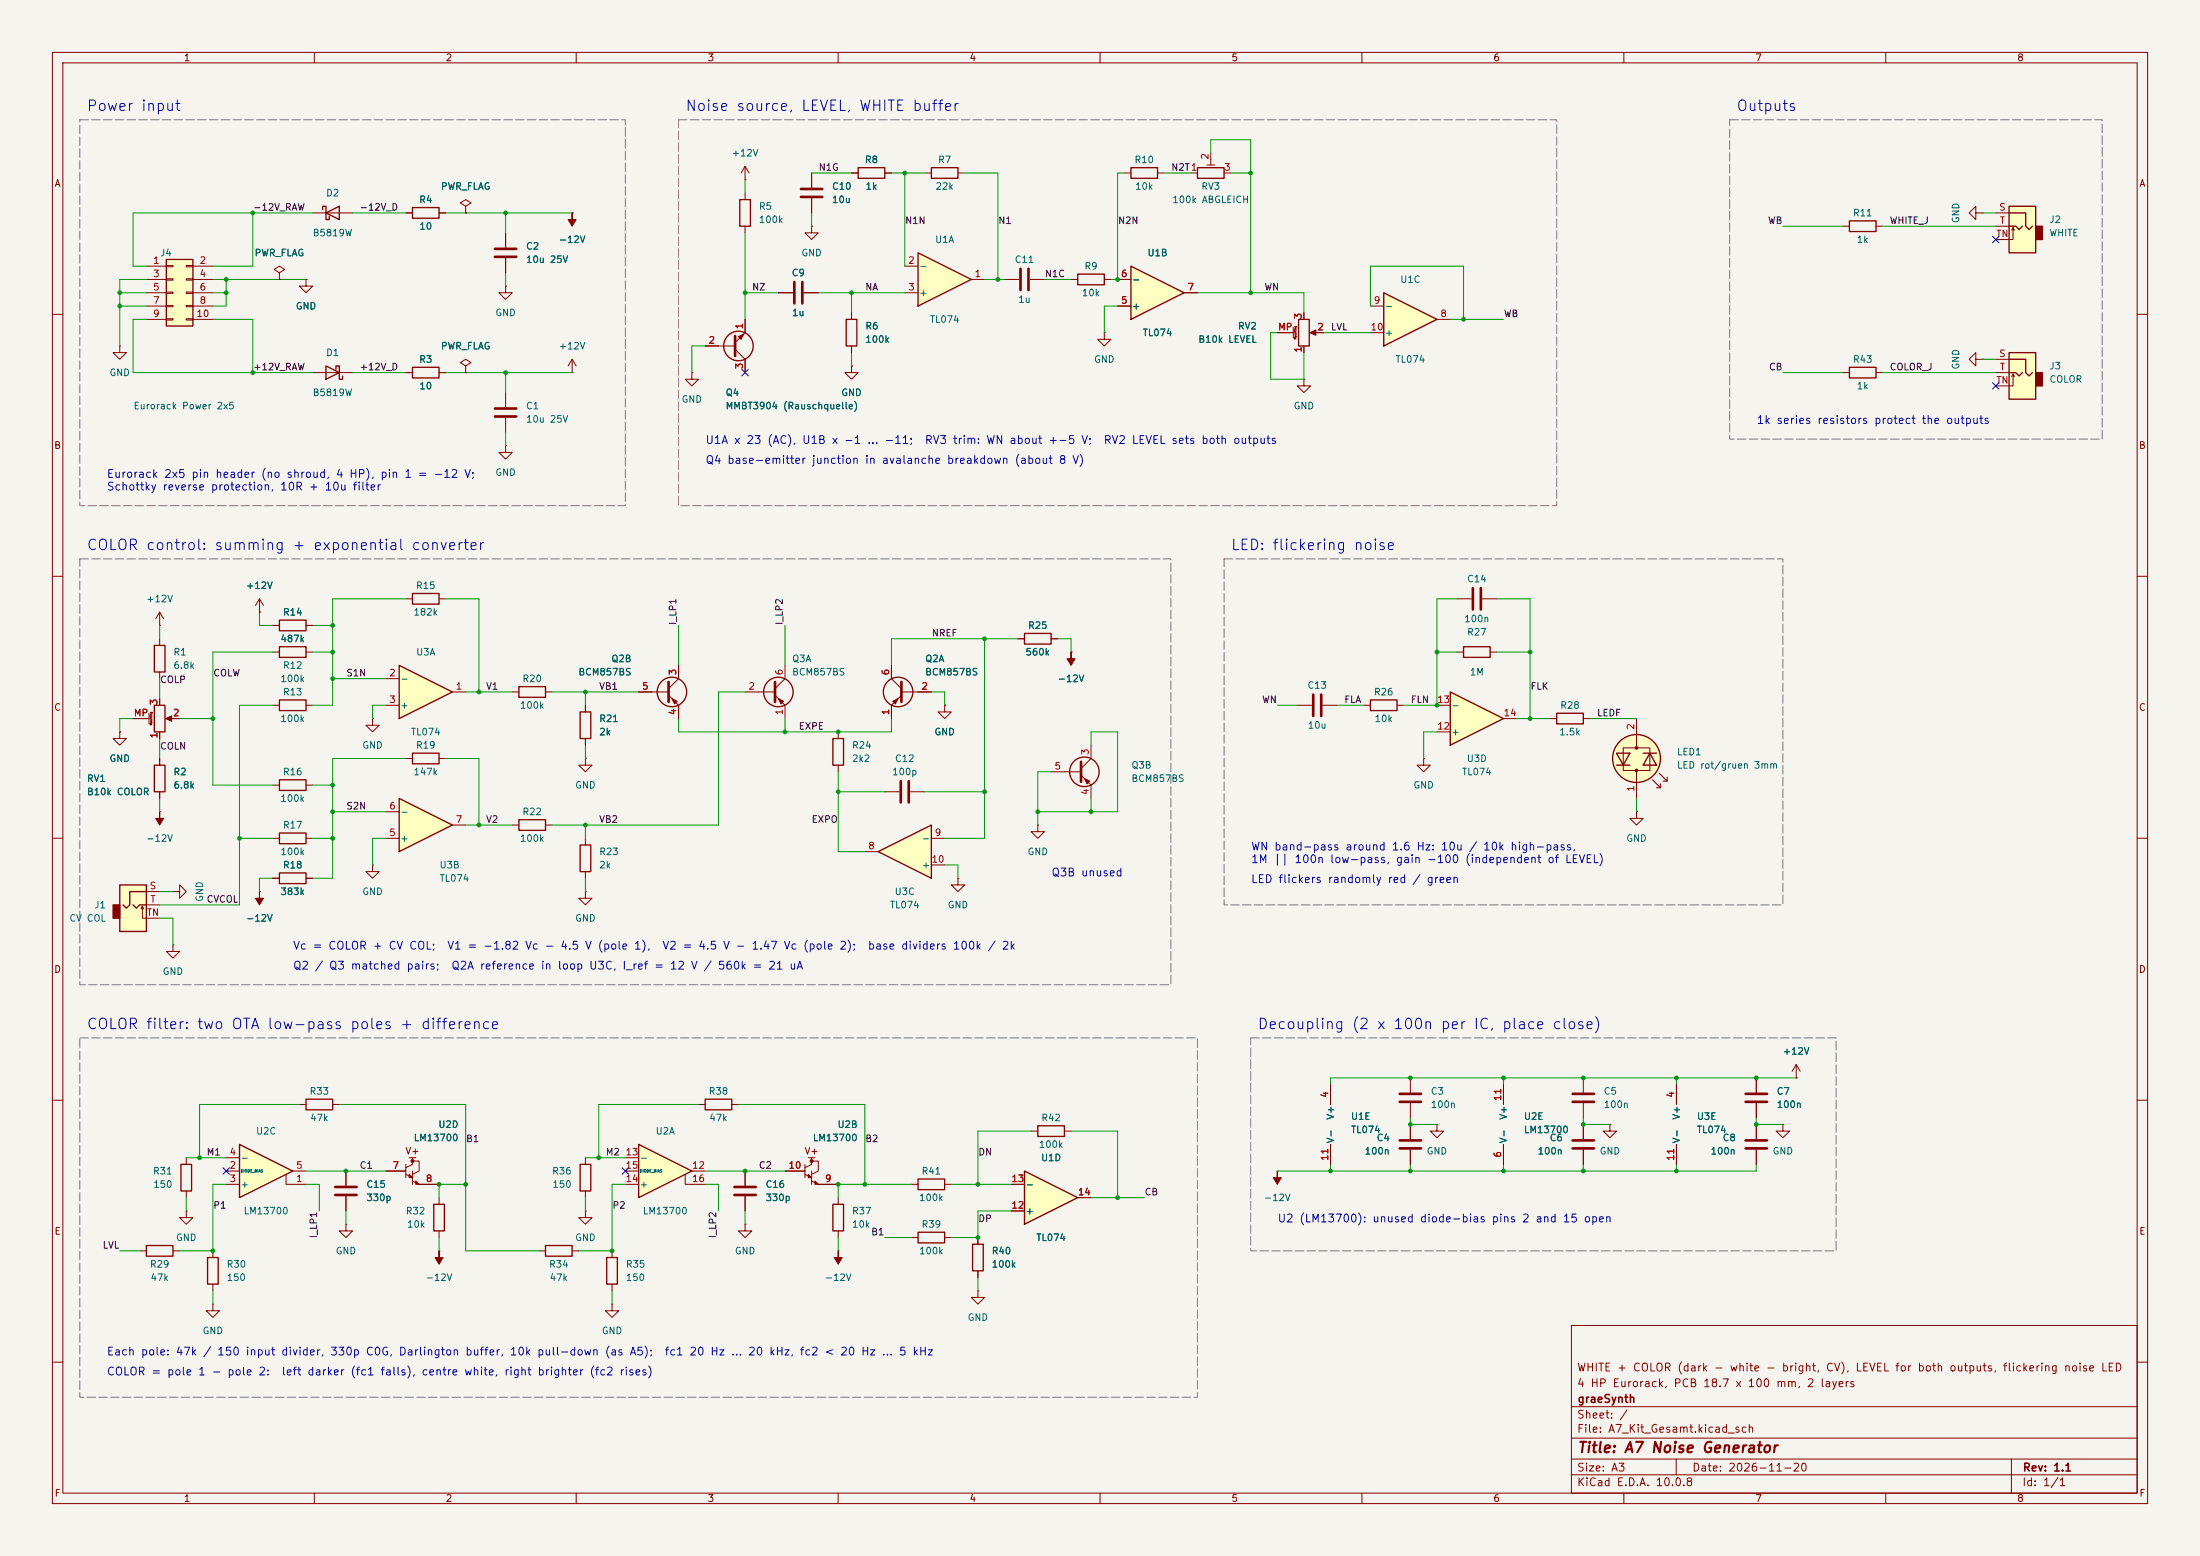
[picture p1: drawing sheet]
<svg xmlns="http://www.w3.org/2000/svg" width="420mm" height="297mm" viewBox="0 0 420 297" stroke-linecap="round" stroke-linejoin="round" font-family="sans-serif">
<path d="M0 0h420v297h-420z" fill="#f5f4ef" stroke="#f5f4ef" stroke-width=".19"/>
<g fill="none" stroke="#840000" stroke-width=".19">
<path d="M10 10h400v277h-400zM12 12h396v273h-396zM60 10v2M110 10v2M160 10v2M210 10v2M260 10v2M310 10v2M360 10v2M191.8 53.3h2.8M196.6 53.3h2.8M204.5 53.3h1.2"/>
<path d="M210.8 53.3h1.3M248.9 59.7v1.3M10 60h2M59.7 71.1h7.6M77.5 71.1h1.2M83.8 71.1h1.3M96.5 74.9v2.8M96.5 79.8v2.8M210.8 63.5v1.3h1.3l-1.3 1.2-1.3-1.2h1.3M210.8 63.5h.1M243.8 63.5h3.1M246.9 62.5v2"/>
<path d="M248.9 66v1.3M250.4 63.5h2.3M377.2 68.6v-1.3l-1.3 1.3 1.3 1.3v-1.3h1.3M378.5 68.6h.1M408 60h2M96.5 85.1v1.3h1.3l-1.3 1.2-1.3-1.2h1.3M96.5 85.1h.1M10 110h2M52.1 119.4h1.2M58.4 119.4h1.3M278.1 114.3h2.8M283 114.3h2.7"/>
<path d="M408 110h2M30.5 121.9v1.3M30.5 128.3v1.2M52.1 134.6h1.2M52.1 124.5h1.2M58.4 134.6h1.3M58.4 124.5h1.3M247.6 134.6h2.8M252.5 134.6h2.8M260.3 134.6h1.3M266.7 134.6h1.3M278.1 124.5h1.3"/>
<path d="M284.5 124.5h1.2M10 160h2M52.1 149.9h1.2M58.4 149.9h1.3M271.8 144.8v1.3h1.2l-1.2 1.2-1.3-1.2h1.3M271.8 144.8h.1M408 160h2M10 210h2M254 207v3.8M254 218.4v3.8M269.2 205.7v2.8M269.2 210.6v2.8"/>
<path d="M269.2 214.6v2.8M269.2 219.5v2.7M274.3 214.6v1.3h1.3l-1.3 1.3-1.3-1.3h1.3M274.3 214.6h.1M287 207v3.8M287 218.4v3.8M302.3 214.6v2.8M302.3 219.5v2.7M408 210h2M83.8 238.8h.1M83.8 228.6v1.3M83.8 234.9v1.3"/>
<path d="M102.9 238.8h1.2M109.2 238.8h1.3M111.8 221v1.2M111.8 227.3v1.3M116.8 238.8v1.2M142.2 233.7v1.2h1.3l-1.3 1.3-1.2-1.3h1.2M142.2 233.7h.1M149.9 223.5h3.8M153.7 222.2v2.6M153.7 224.2l1.2 .6M154.3 221h1.3M154.9 221v1.2l-1.2 .7"/>
<path d="M154.9 221.6h1.3v1.9l-1.3 .7M154.9 223.5v2.6M154.9 225.4l1.3 .7h3.8M160 238.8h.1M116.8 245.1v1.3M300 253h108v32h-108zM10 260h2M300 278.5h108M300 274.5h108M300 268.5h108M320 278.5v3M384 278.5v6.5"/>
<path d="M408 260h2M60 285v2M110 285v2M160 285v2M210 285v2M260 285v2M300 281.5h108M310 285v2M360 285v2"/>
</g>
<g fill="none" stroke="#840000" stroke-width=".25">
<path d="M205.7 52.3h5.1v2.1h-5.1zM62.2 69.9l2.6 1.2-2.6 1.3zM64.1 70.5v-.6h.7v2.5h.6v-.6M78.7 70.1h5.1v2h-5.1zM247.9 61h2v5h-2zM53.3 118.4h5.1v2h-5.1zM29.5 123.2h2v5.1h-2zM53.3 133.6h5.1v2h-5.1zM53.3 123.4h5.1v2.1h-5.1zM261.6 133.6h5.1v2h-5.1zM279.4 123.4h5.1v2.1h-5.1zM53.3 148.8h5.1v2.1h-5.1z"/>
<path d="M82.8 229.9h2v5h-2zM104.1 237.7h5.1v2.1h-5.1zM110.7 222.2h2.1v5.1h-2.1zM115.8 240h2.1v5.1h-2.1z"/>
</g>
<g fill="#840000" stroke="#840000" stroke-width=".19">
<path d="M83.8 238.8v1.2h.8l-.8 1.3-.7-1.3h.7z"/>
<path d="M154.3 224.2l.6 .6h-.6z"/>
<path d="M155.6 225.4l.6 .7h-.6z"/>
<path d="M160 238.8v1.2h.8l-.8 1.3-.7-1.3h.7z"/>
<path d="M250.1 63.5l1.1-.5v1z"/>
</g>
<circle cx="154.9" cy="221.6" r=".25" fill="#840000" stroke="#840000" stroke-width=".25"/>
<g fill="none" stroke="#840000" stroke-width=".51">
<path d="M194.8 51.3v4.1M196.3 51.3v4.1M94.5 78h4.1M94.5 79.5h4.1M281.2 112.3v4M282.7 112.3v4M250.7 132.6v4.1M252.2 132.6v4.1M267.2 217.7h4.1M267.2 219.2h4.1M267.2 208.8h4.1M267.2 210.3h4.1"/>
<path d="M300.2 217.7h4.1M300.2 219.2h4.1"/>
</g>
<path d="M76.2 152.4l10.2 5.1-10.2 5.1z" fill="#ffffc2"/>
<path d="M76.2 152.4l10.2 5.1-10.2 5.1z" fill="none" stroke="#840000" stroke-width=".25"/>
<path d="M73.7 154.9h2.5M86.4 157.5h2.5M312.4 154.9v1.3h1.3l-1.3 1.3-1.3-1.3h1.3M312.4 154.9h.1M73.7 160h2.5" fill="none" stroke="#840000" stroke-width=".19"/>
<path d="M215.9 50.8l10.2 5.1-10.2 5.1z" fill="#ffffc2"/>
<path d="M215.9 50.8l10.2 5.1-10.2 5.1zM159 229.9h2v5h-2z" fill="none" stroke="#840000" stroke-width=".25"/>
<path d="M213.4 58.4h2.5M213.4 53.3h2.5M226.1 55.9h2.5M111.8 231.1v1.3h1.2l-1.2 1.3-1.3-1.3h1.3M111.8 231.1h.1M160 228.6v1.3M160 234.9v1.3" fill="none" stroke="#840000" stroke-width=".19"/>
<circle cx="312.4" cy="144.8" r="4.6" fill="#ffffc2"/>
<path d="M312.4 137.2v5.5M309.9 142.7h5.1v4.4h-5.1zM312.4 148.6v3.8" fill="none" stroke="#840000" stroke-width=".19"/>
<g fill="#840000" stroke="#840000" stroke-width=".19">
<path d="M312.4 147.1v1.7z"/>
<circle cx="312.4" cy="142.7" r=".25"/>
<circle cx="312.4" cy="147.1" r=".25"/>
</g>
<g fill="none" stroke="#840000" stroke-width=".25">
<path d="M308.6 143.8h2.5l-1.2 2.3zM308.6 146.1h2.5M313.7 143.8h2.5M315 143.8l1.2 2.3h-2.5z"/>
<circle cx="312.4" cy="144.8" r="4.6"/>
</g>
<path d="M315.5 148.8l1.5 1.6v-.8M316.2 150.4h.8M316.7 147.6l1.6 1.5v-.8M317.5 149.1h.8" fill="none" stroke="#840000" stroke-width=".2"/>
<path d="M276.9 132.1l10.1 5.1-10.1 5z" fill="#ffffc2"/>
<g fill="none" stroke="#840000" stroke-width=".25">
<path d="M215.9 32h5.1v2h-5.1zM228.6 32h5.1v2h-5.1zM276.9 132.1l10.1 5.1-10.1 5zM297.2 136.1h5.1v2.1h-5.1zM53.3 159h5.1v2h-5.1zM99.1 156.5h5v2h-5zM110.7 161.3h2.1v5.1h-2.1zM134.6 209.8h5.1v2h-5.1zM175.3 225h5v2.1h-5zM175.3 235.2h5v2h-5z"/>
<circle cx="141" cy="66" r="2.82"/>
<circle cx="128.3" cy="132.1" r="2.82"/>
<circle cx="207" cy="147.3" r="2.82"/>
</g>
<g fill="none" stroke="#840000" stroke-width=".19">
<path d="M214.6 33h1.3M221 33h1.2M227.3 33h1.3M230.4 31.5h1.5M231.1 29.2v2.3M233.7 33h1.2M53.3 52.1l1.1-.7-1.1-.6-1 .6 1 .7v1.2M53.3 53.3h.1M58.4 53.3v1.3h1.3l-1.3 1.3-1.3-1.3h1.3M58.4 53.3h.1M132.1 71.1v1.3h1.2l-1.2 1.3-1.3-1.3h1.3M132.1 71.1h.1"/>
<path d="M134.6 66h5.7M140.3 66.7l1.9 1.9v2.5M142.2 61v2.5l-1.9 1.9M248.9 72.4v1.3h1.3l-1.3 1.2-1.3-1.2h1.3M248.9 72.4h.1M121.9 132.1h5.7M127.6 132.7l1.9 1.9v2.6M129.5 127v2.5l-1.9 1.9M274.3 139.7h2.6M274.3 134.6h2.6M287 137.2h2.6M295.9 137.2h1.3"/>
<path d="M302.3 137.2h1.2M97.8 157.5h1.3M104.1 157.5h1.3M200.7 147.3h5.7M206.4 148l1.9 1.9v2.5M208.3 142.2v2.6l-1.9 1.9M52.1 160h1.2M58.4 160h1.3M111.8 160v1.3M111.8 166.4v1.2M133.3 210.8h1.3M139.7 210.8h1.3"/>
<path d="M142.2 223.5v2.8M142.2 228.3v2.8M174 226.1h1.3M174 236.2h1.3M180.3 226.1h1.3M180.3 236.2h1.3"/>
</g>
<path d="M140.3 64.1v3.8M127.6 130.2v3.8M206.4 145.4v3.8M140.2 226.6h4.1M140.2 228.1h4.1" fill="none" stroke="#840000" stroke-width=".51"/>
<g fill="#840000" stroke="#840000" stroke-width=".19">
<path d="M128.3 133.4l1 .5-.5 .5z"/>
<path d="M207 148.6l1 .5-.5 .5z"/>
<path d="M141 64.3l1-.5-.5 1z"/>
</g>
<path d="M175.3 48.3l10.1 5-10.1 5.1z" fill="#ffffc2"/>
<path d="M175.3 48.3l10.1 5-10.1 5.1zM161.5 61h2.1v5h-2.1z" fill="none" stroke="#840000" stroke-width=".25"/>
<path d="M148.6 55.9h2.8M153.4 55.9h2.8M162.6 59.7v1.3M172.7 50.8h2.6M172.7 55.9h2.6M185.4 53.3h2.6M162.6 69.9v1.2h1.2l-1.2 1.3-1.3-1.3h1.3M162.6 69.9h.1M162.6 66v1.3M186.7 246.4v1.2h1.3l-1.3 1.3-1.3-1.3h1.3M186.7 246.4h.1" fill="none" stroke="#840000" stroke-width=".19"/>
<path d="M151.6 53.8v4.1M153.2 53.8v4.1" fill="none" stroke="#840000" stroke-width=".51"/>
<path d="M167.6 162.6l10.2-5.1v10.1z" fill="#ffffc2"/>
<path d="M167.6 162.6l10.2-5.1v10.1zM198.1 214.9h5.1v2h-5.1z" fill="none" stroke="#840000" stroke-width=".25"/>
<path d="M165.1 162.6h2.5M177.8 160h2.5M177.8 165.1h2.5M196.8 215.9h1.3M203.2 215.9h1.3" fill="none" stroke="#840000" stroke-width=".19"/>
<path d="M195.6 223.5l10.1 5.1-10.1 5.1z" fill="#ffffc2"/>
<path d="M195.6 223.5l10.1 5.1-10.1 5.1z" fill="none" stroke="#840000" stroke-width=".25"/>
<path d="M193 231.1h2.6M193 226.1h2.6M205.7 228.6h2.6" fill="none" stroke="#840000" stroke-width=".19"/>
<path d="M264.2 55.9l10.1 5.1-10.1 5z" fill="#ffffc2"/>
<path d="M264.2 55.9l10.1 5.1-10.1 5zM78.7 113.3h5.1v2h-5.1z" fill="none" stroke="#840000" stroke-width=".25"/>
<path d="M261.6 58.4h2.6M88.9 69.9l1-.7-1-.6-1 .6 1 .7v1.2M88.9 71.1h.1M261.6 63.5h2.6M274.3 61h2.6M30.5 119.4h.1M30.5 116.8l-.8 1.3M30.5 116.8l.7 1.3M30.5 116.8v2.6M77.5 114.3h1.2M83.8 114.3h1.3" fill="none" stroke="#840000" stroke-width=".19"/>
<path d="M76.2 127l10.2 5.1-10.2 5.1z" fill="#ffffc2"/>
<g fill="none" stroke="#840000" stroke-width=".25">
<path d="M163.8 32h5.1v2h-5.1zM76.2 127l10.2 5.1-10.2 5.1zM159 141h2v5.1h-2zM185.7 237.5h2v5.1h-2z"/>
<circle cx="148.6" cy="132.1" r="2.82"/>
</g>
<g fill="none" stroke="#840000" stroke-width=".19">
<path d="M142.2 34.3h.1M142.2 31.8l-.7 1.2M142.2 31.8l.8 1.2M142.2 31.8v2.5M162.6 33h1.2M168.9 33h1.3M73.7 129.5h2.5M73.7 134.6h2.5M86.4 132.1h2.5M142.2 132.1h5.8M148 132.7l1.9 1.9v2.6M149.9 127v2.5l-1.9 1.9"/>
<path d="M160 139.7v1.3M160 146.1v1.2M340.4 214.6v1.3h1.2l-1.2 1.3-1.3-1.3h1.3M340.4 214.6h.1M186.7 236.2v1.3M186.7 242.6v1.2"/>
</g>
<path d="M148 130.2v3.8" fill="none" stroke="#840000" stroke-width=".51"/>
<path d="M148.6 133.4l1 .5-.5 .5z" fill="#840000" stroke="#840000" stroke-width=".19"/>
<path d="M31.7 49.5h5.1v12.7h-5.1z" fill="#ffffc2"/>
<path d="M78.7 39.6h5.1v2.1h-5.1zM177.8 32h5.1v2h-5.1zM31.7 49.5h5.1v12.7h-5.1zM61.6 40v-.6h.6v2.5h.7v-.6M62.2 40.6l2.6-1.2v2.5zM353.1 42.2h5v2h-5zM353.1 70.1h5v2h-5zM29.5 134.6h2v5.1h-2zM99.1 131.1h5v2h-5zM110.7 135.9h2.1v5.1h-2.1zM195.6 120.9h5.1v2h-5.1zM78.7 143.8h5.1v2h-5.1z" fill="none" stroke="#840000" stroke-width=".25"/>
<g fill="none" stroke="#840000" stroke-width=".19">
<path d="M88.9 39.4l1-.7-1-.6-1 .6 1 .7v1.2M154.9 33v2.8M154.9 37.8v2.8M176.5 33h1.3M182.9 33h1.2M27.9 50.8h3.8M27.9 53.3h3.8M27.9 55.9h3.8M27.9 58.4h3.8M31.7 50.7h1.3v.2h-1.3zM31.7 53.2h1.3v.3h-1.3zM31.7 55.8h1.3v.2h-1.3z"/>
<path d="M31.7 58.3h1.3v.2h-1.3zM35.6 50.7h1.2v.2h-1.2zM35.6 53.2h1.2v.3h-1.2zM35.6 55.8h1.2v.2h-1.2zM35.6 58.3h1.2v.2h-1.2zM36.8 50.8h3.8M36.8 53.3h3.8M36.8 55.9h3.8M36.8 58.4h3.8M59.7 40.6h7.6M77.5 40.6h1.2M83.8 40.6h1.3"/>
<path d="M88.9 40.6h.1M96.5 54.6v1.3h1.3l-1.3 1.3-1.3-1.3h1.3M96.5 54.6h.1M96.5 44.5v2.7M96.5 49.3v2.8M109.2 40.6h.1M154.9 43.2v1.3h1.3l-1.3 1.2-1.2-1.2h1.2M154.9 43.2h.1M351.8 43.2h1.3M358.1 43.2h1.3M377.2 40.6v-1.2l-1.3 1.2 1.3 1.3v-1.3h1.3M378.5 40.6h.1"/>
<path d="M22.9 66v1.3h1.2l-1.2 1.3-1.3-1.3h1.3M22.9 66h.1M27.9 61h3.8M31.7 60.8h1.3v.3h-1.3zM35.6 60.8h1.2v.3h-1.2zM36.8 61h3.8M351.8 71.1h1.3M358.1 71.1h1.3M25.4 137.2h3M28.4 136.1v2.1M30.5 133.4v1.2M30.5 139.7v1.3"/>
<path d="M32 137.2h2.3M71.1 137.2v1.2h1.3l-1.3 1.3-1.3-1.3h1.3M71.1 137.2h.1M97.8 132.1h1.3M104.1 132.1h1.3M111.8 134.6v1.3M194.3 121.9h1.3M200.7 121.9h1.2M77.5 144.8h1.2M83.8 144.8h1.3M111.8 141v1.2M182.9 167.6v1.3h1.2l-1.2 1.3-1.3-1.3h1.3"/>
<path d="M182.9 167.6h.1M302.3 205.7v2.8M302.3 210.6v2.8M307.3 214.6v1.3h1.3l-1.3 1.3-1.2-1.3h1.2M307.3 214.6h.1M320 207v3.8M320 218.4v3.8M335.3 205.7v2.8M335.3 210.6v2.8M335.3 214.6v2.8M335.3 219.5v2.7M342.9 205.7h.1"/>
<path d="M342.9 203.2l-.8 1.3M342.9 203.2l.8 1.3M342.9 203.2v2.5M243.8 223.5h.1"/>
</g>
<path d="M152.9 36.1h4.1M152.9 37.6h4.1M94.5 49h4.1M94.5 47.5h4.1M300.2 208.8h4.1M300.2 210.3h4.1M333.2 217.7h4.1M333.2 219.2h4.1M333.2 208.8h4.1M333.2 210.3h4.1" fill="none" stroke="#840000" stroke-width=".51"/>
<g fill="#840000" stroke="#840000" stroke-width=".19">
<path d="M109.2 40.6v1.3h.8l-.8 1.3-.7-1.3h.7z"/>
<path d="M243.8 223.5v1.3h.8l-.8 1.3-.7-1.3h.7z"/>
<path d="M31.6 137.2l1.2-.5v1z"/>
</g>
<path d="M383.5 39.4h5.1v8.9h-5.1z" fill="#ffffc2"/>
<path d="M388.6 43.2h1.3v2.5h-1.3z" fill="#840000" stroke="#840000" stroke-width=".25"/>
<path d="M141.2 38.1h2.1v5.1h-2.1zM383.5 39.4h5.1v8.9h-5.1zM383.5 43.2h1.3l.6 .6 .7-.6M383.5 40.6h3.2v2.6l.6 .6 .7-.6" fill="none" stroke="#840000" stroke-width=".25"/>
<path d="M142.2 36.8v1.3M142.2 43.2v1.3M381 40.6h2.5M381 43.2h2.5M384.3 43.4l-.3 .5M384.6 43.9l-.3-.5v2.3h-3.3M49.5 116.8h.1M49.5 114.3l-.7 1.3M49.5 114.3l.8 1.3M49.5 114.3v2.5" fill="none" stroke="#840000" stroke-width=".19"/>
<path d="M383.5 67.3h5.1v8.9h-5.1z" fill="#ffffc2"/>
<path d="M388.6 71.1h1.3v2.6h-1.3z" fill="#840000" stroke="#840000" stroke-width=".25"/>
<g fill="none" stroke="#840000" stroke-width=".25">
<path d="M383.5 67.3h5.1v8.9h-5.1zM383.5 71.1h1.3l.6 .7 .7-.7M383.5 68.6h3.2v2.5l.6 .7 .7-.7M29.5 146.1h2v5h-2zM58.4 209.8h5.1v2h-5.1z"/>
<circle cx="171.4" cy="132.1" r="2.82"/>
</g>
<g fill="none" stroke="#840000" stroke-width=".19">
<path d="M109.2 71.1h.1M109.2 68.6l-.7 1.3M109.2 68.6l.8 1.3M109.2 68.6v2.5M381 68.6h2.5M381 71.1h2.5M384.3 71.4l-.3 .5M384.6 71.9l-.3-.5v2.3h-3.3M22.9 139.7v1.3h1.2l-1.2 1.2-1.3-1.2h1.3M22.9 139.7h.1M170.2 127v2.5l1.9 1.9M172.1 132.1h5.7"/>
<path d="M172.1 132.7l-1.9 1.9v2.6M180.3 134.6v1.3h1.3l-1.3 1.3-1.2-1.3h1.2M180.3 134.6h.1M204.5 124.5h.1M30.5 154.9h.1M30.5 144.8v1.3M30.5 151.1v1.3M111.8 144.8v1.3h1.2l-1.2 1.2-1.3-1.2h1.3M111.8 144.8h.1M168.9 151.1h2.8M173.7 151.1h2.8M198.1 157.5v1.3h1.3l-1.3 1.2-1.3-1.2h1.3"/>
<path d="M198.1 157.5h.1M33 180.3v1.3h1.3l-1.3 1.3-1.3-1.3h1.3M33 180.3h.1M57.1 210.8h1.3M63.5 210.8h1.3"/>
</g>
<g fill="#840000" stroke="#840000" stroke-width=".19">
<path d="M30.5 154.9v1.3h.7l-.7 1.3-.8-1.3h.8z"/>
<path d="M170.4 133.9l1-.5-.5 1z"/>
<path d="M204.5 124.5v1.2h.7l-.7 1.3-.8-1.3h.8z"/>
</g>
<path d="M172.1 130.2v3.8M172 149.1v4.1M173.5 149.1v4.1" fill="none" stroke="#840000" stroke-width=".51"/>
<path d="M121.9 218.4l10.2 5.1-10.2 5.1z" fill="#ffffc2"/>
<path d="M119.4 223.5h2.5M119.4 221h2.5M119.4 226.1h2.5M130.8 224.2v1.9h3.8M132.1 223.5h2.5" fill="none" stroke="#840000" stroke-width=".19"/>
<path d="M121.9 218.4l10.2 5.1-10.2 5.1z" fill="none" stroke="#840000" stroke-width=".25"/>
<path d="M22.9 168.9h5v8.9h-5z" fill="#ffffc2"/>
<path d="M21.6 172.7h1.3v2.6h-1.3z" fill="#840000" stroke="#840000" stroke-width=".25"/>
<path d="M22.9 168.9h5v8.9h-5zM25.4 172.7l.6 .7 .7-.7h1.2M27.9 170.2h-3.1v2.5l-.7 .7-.6-.7M53.3 166.6h5.1v2.1h-5.1zM27.9 237.7h5.1v2.1h-5.1zM34.5 222.2h2.1v5.1h-2.1zM39.6 240h2.1v5.1h-2.1z" fill="none" stroke="#840000" stroke-width=".25"/>
<g fill="none" stroke="#840000" stroke-width=".19">
<path d="M26.9 173.5l.3-.5v2.3h3.3M27.2 173l.2 .5M27.9 170.2h2.6M27.9 172.7h2.6M33 170.2h1.3v-1.3l1.3 1.3-1.3 1.3v-1.3M33 170.2h.1M49.5 170.2h.1M52.1 167.6h1.2M58.4 167.6h1.3M71.1 165.1v1.3h1.3l-1.3 1.2-1.3-1.2h1.3M71.1 165.1h.1M111.8 170.2v1.3h1.2l-1.2 1.2-1.3-1.2h1.3"/>
<path d="M111.8 170.2h.1M26.7 238.8h1.2M33 238.8h1.3M35.6 231.1v1.3h1.2l-1.2 1.3-1.3-1.3h1.3M35.6 231.1h.1M35.6 221v1.2M35.6 227.3v1.3M40.6 238.8v1.2M40.6 248.9v1.3h1.3l-1.3 1.3-1.2-1.3h1.2M40.6 248.9h.1M40.6 245.1v1.3M116.8 248.9v1.3h1.3l-1.3 1.3-1.2-1.3h1.2"/>
<path d="M116.8 248.9h.1"/>
</g>
<path d="M49.5 170.2v1.3h.8l-.8 1.2-.7-1.2h.7z" fill="#840000" stroke="#840000" stroke-width=".19"/>
<path d="M45.7 218.4l10.2 5.1-10.2 5.1z" fill="#ffffc2"/>
<g fill="none" stroke="#840000" stroke-width=".19">
<path d="M154.9 33v2.8M154.9 37.8v2.8M162.6 33h1.2M168.9 33h1.3M53.3 53.3h.1M58.4 53.3h.1M77.5 40.6h1.2M83.8 40.6h1.3M88.9 40.6h.1M96.5 44.5v2.7M96.5 49.3v2.8M109.2 40.6h.1"/>
<path d="M148.6 55.9h2.8M153.4 55.9h2.8M162.6 59.7v1.3M213.4 58.4h2.5M213.4 53.3h2.5M226.1 55.9h2.5M248.9 59.7v1.3M77.5 71.1h1.2M83.8 71.1h1.3M88.9 71.1h.1M134.6 66h2.6M142.2 61v2.5"/>
<path d="M142.2 68.6v2.5M162.6 69.9h.1M162.6 66v1.3M243.8 63.5h3.1M248.9 66v1.3M251.5 63.5h1.2M49.5 116.8h.1M52.1 119.4h1.2M58.4 119.4h1.3M22.9 139.7h.1M25.4 137.2h3M30.5 133.4v1.2"/>
<path d="M30.5 139.7v1.3M33 137.2h1.3M111.8 134.6v1.3M121.9 132.1h2.6M129.5 127v2.5M129.5 134.6v2.6M170.2 127v2.5M170.2 134.6v2.6M175.3 132.1h2.5M180.3 134.6h.1M194.3 121.9h1.3M200.7 121.9h1.2"/>
<path d="M204.5 124.5h.1M30.5 144.8v1.3M30.5 151.1v1.3M111.8 141v1.2M49.5 170.2h.1M52.1 167.6h1.2M58.4 167.6h1.3M254 207v3.8M254 218.4v3.8M269.2 214.6v2.8M269.2 219.5v2.7M287 207v3.8"/>
<path d="M287 218.4v3.8M302.3 214.6v2.8M302.3 219.5v2.7M320 207v3.8M320 218.4v3.8M335.3 205.7v2.8M335.3 210.6v2.8M335.3 214.6v2.8M335.3 219.5v2.7M342.9 205.7h.1M43.2 226.1h2.5M43.2 223.5h2.5"/>
<path d="M43.2 221h2.5M54.6 224.2v1.9h3.8M55.9 223.5h2.5M66 233.7v1.2h1.3l-1.3 1.3-1.2-1.3h1.2M66 233.7h.1M66 223.5v2.8M66 228.3v2.8M73.7 223.5h3.8M77.5 222.2v2.6M77.5 224.2l1.2 .6M78.1 221h1.3M78.7 221v1.2l-1.2 .7"/>
<path d="M78.7 221.6h1.3v1.9l-1.3 .7M78.7 225.4l1.3 .7h3.8M78.7 223.5v2.6M142.2 223.5v2.8M142.2 228.3v2.8M149.9 223.5h3.8M156.2 226.1h3.8M186.7 236.2v1.3M193 226.1h2.6M193 231.1h2.6M205.7 228.6h2.6M186.7 242.6v1.2"/>
</g>
<path d="M45.7 218.4l10.2 5.1-10.2 5.1z" fill="none" stroke="#840000" stroke-width=".25"/>
<path d="M64 226.6h4.1M64 228.1h4.1" fill="none" stroke="#840000" stroke-width=".51"/>
<circle cx="78.7" cy="221.6" r=".25" fill="#840000" stroke="#840000" stroke-width=".25"/>
<g fill="#840000" stroke="#840000" stroke-width=".19">
<path d="M78.1 224.2l.6 .6h-.6z"/>
<path d="M79.4 225.4l.6 .7h-.6z"/>
</g>
<g fill="none" stroke="#009600" stroke-width=".19">
<path d="M142.2 34.3v2.5M154.9 33h7.7M170.2 33h6.3M172.7 33v17.8M184.1 33h6.4v20.3M214.6 33h-1.2v20.3h-1.3M222.2 33h5.1M231.1 29.2v-2.5h7.7v29.2M234.9 33h3.9M22.9 55.9h5M22.9 58.4h5M27.9 53.3h-5v12.7"/>
<path d="M40.6 55.9h2.6M40.6 53.3h17.8M43.2 53.3v5.1h-2.6M48.3 40.6v10.2h-7.7M59.7 40.6h-34.3v10.2h2.5M67.3 40.6h10.2M85.1 40.6h24.1M96.5 40.6v3.9M96.5 52.1v2.5M142.2 44.5v16.5M142.2 55.9h6.4M154.9 40.6v2.6"/>
<path d="M156.2 55.9h16.5M162.6 55.9v3.8M188 53.3h3.8M199.4 53.3h5.1M213.4 58.4h-2.6v5.1M228.6 55.9h20.3v3.8M261.6 58.4v-7.6h17.8v10.2M340.4 43.2h11.4M359.4 43.2h21.6M378.5 40.6h2.5M27.9 61h-2.5v10.1h34.3M40.6 61h7.7v10.1"/>
<path d="M67.3 71.1h10.2M85.1 71.1h24.1M96.5 71.1v3.8M134.6 66h-2.5v5.1M162.6 67.3v2.6M243.8 63.5h-1.2v8.9h6.3v-5.1M252.7 63.5h8.9M276.9 61h10.1M340.4 71.1h11.4M359.4 71.1h21.6M378.5 68.6h2.5M96.5 82.6v2.5"/>
<path d="M30.5 119.4v2.5M49.5 116.8v2.6h2.6M59.7 119.4h3.8M77.5 114.3h-14v20.3h-3.8M85.1 114.3h6.3v17.8M129.5 119.4v7.6M149.9 119.4v7.6M278.1 114.3h-3.8v20.3h-6.3M285.7 114.3h6.4v22.9M25.4 137.2h-2.5v2.5M30.5 129.5v3.9M34.3 137.2h6.3"/>
<path d="M52.1 124.5h-11.5v25.4h11.5M52.1 134.6h-6.4v38.1h-15.2M59.7 124.5h3.8M63.5 129.5h10.2M73.7 134.6h-2.6v2.6M88.9 132.1h8.9M105.4 132.1h16.5M111.8 132.1v2.5M129.5 137.2v2.5h40.7v-2.5M142.2 132.1h-5v25.4h-31.8M149.9 137.2v2.5M177.8 132.1h2.5v2.5"/>
<path d="M188 121.9v38.1h-7.7M194.3 121.9h-24.1v5.1M201.9 121.9h2.6v2.6M243.8 134.6h3.8M255.3 134.6h5M274.3 124.5h3.8M274.3 139.7h-2.5v5.1M285.7 124.5h6.4M289.6 137.2h6.3M303.5 137.2h8.9M30.5 141v3.8M30.5 152.4v2.5"/>
<path d="M59.7 149.9h3.8M63.5 154.9h10.2M77.5 144.8h-14v22.8h-3.8M85.1 144.8h6.3v12.7M88.9 157.5h8.9M111.8 142.2v2.6M111.8 157.5v2.5M160 147.3v15.3h5.1M160 151.1h8.9M176.5 151.1h11.5M200.7 147.3h-2.6v10.2M208.3 142.2v-2.5h5.1v15.2h-15.3"/>
<path d="M208.3 152.4v2.5M312.4 152.4v2.5M30.5 170.2h2.5M30.5 175.3h2.5v5M45.7 160h6.4M52.1 167.6h-2.6v2.6M59.7 160h3.8M73.7 160h-2.6v5.1M111.8 167.6v2.6M180.3 165.1h2.6v2.5M57.1 210.8h-19v10.2M64.8 210.8h24.1v28h14"/>
<path d="M133.3 210.8h-19v10.2M141 210.8h24.1v15.3M196.8 215.9h-10.1v10.2M204.5 215.9h8.9v12.7M269.2 213.4v1.2h5.1M287 205.7v1.3M302.3 213.4v1.2h5M320 205.7v1.3M335.3 213.4v1.2h5.1M342.9 205.7h-88.9v1.3M22.9 238.8h3.8M35.6 221h7.6"/>
<path d="M35.6 228.6v2.5M43.2 226.1h-2.6v12.7h-6.3M58.4 223.5h15.3M58.4 226.1h2.6v5M66 231.1v2.6M83.8 236.2v2.6M88.9 226.1h-5.1v2.5M111.8 228.6v2.5M111.8 221h7.6M119.4 226.1h-2.6v12.7h-6.3M134.6 226.1h2.6v5M134.6 223.5h15.3"/>
<path d="M142.2 231.1v2.6M160 236.2v2.6M168.9 236.2h5.1M174 226.1h-14v2.5M181.6 226.1h11.4M193 231.1h-6.3v5.1h-5.1M208.3 228.6h10.1M254 222.2v1.3M269.2 222.2v1.3M287 222.2v1.3M302.3 222.2v1.3M320 222.2v1.3"/>
<path d="M335.3 222.2v1.3h-91.5M40.6 246.4v2.5M116.8 246.4v2.5M186.7 243.8v2.6"/>
</g>
<path d="M380.4 45.1l1.2 1.2M381.6 45.1l-1.2 1.2M141.6 70.5l1.2 1.2M142.8 70.5l-1.2 1.2M380.4 73.1l1.2 1.2M381.6 73.1l-1.2 1.2M42.6 222.9l1.2 1.2M43.8 222.9l-1.2 1.2M118.8 222.9l1.2 1.2M120 222.9l-1.2 1.2" fill="none" stroke="#000084" stroke-width=".19"/>
<path d="M15.2 22.9h104.2v73.6h-104.2zM129.5 22.9h167.7v73.6h-167.7zM330.2 22.9h71.1v60.9h-71.1zM15.2 106.7h208.3v81.3h-208.3zM233.7 106.7h106.7v66h-106.7zM15.2 198.1h213.4v68.6h-213.4zM238.8 198.1h111.7v40.7h-111.7z" fill="none" stroke="#787878" stroke-width=".19" stroke-dasharray="1.6 .6"/>
<g fill="#009600">
<circle cx="269.2" cy="205.7" r=".46"/>
<circle cx="287" cy="205.7" r=".46"/>
<circle cx="269.2" cy="214.6" r=".46"/>
<circle cx="287" cy="223.5" r=".46"/>
<circle cx="302.3" cy="205.7" r=".46"/>
<circle cx="302.3" cy="214.6" r=".46"/>
<circle cx="302.3" cy="223.5" r=".46"/>
<circle cx="190.5" cy="53.3" r=".46"/>
<circle cx="213.4" cy="53.3" r=".46"/>
<circle cx="238.8" cy="55.9" r=".46"/>
<circle cx="238.8" cy="33" r=".46"/>
<circle cx="254" cy="223.5" r=".46"/>
<circle cx="269.2" cy="223.5" r=".46"/>
<circle cx="320" cy="205.7" r=".46"/>
<circle cx="320" cy="223.5" r=".46"/>
<circle cx="335.3" cy="205.7" r=".46"/>
<circle cx="335.3" cy="214.6" r=".46"/>
<circle cx="292.1" cy="137.2" r=".46"/>
<circle cx="292.1" cy="124.5" r=".46"/>
<circle cx="274.3" cy="134.6" r=".46"/>
<circle cx="274.3" cy="124.5" r=".46"/>
<circle cx="279.4" cy="61" r=".46"/>
<circle cx="172.7" cy="33" r=".46"/>
<circle cx="142.2" cy="55.9" r=".46"/>
<circle cx="162.6" cy="55.9" r=".46"/>
<circle cx="43.2" cy="53.3" r=".46"/>
<circle cx="48.3" cy="40.6" r=".46"/>
<circle cx="22.9" cy="55.9" r=".46"/>
<circle cx="22.9" cy="58.4" r=".46"/>
<circle cx="43.2" cy="55.9" r=".46"/>
<circle cx="48.3" cy="71.1" r=".46"/>
<circle cx="96.5" cy="71.1" r=".46"/>
<circle cx="96.5" cy="40.6" r=".46"/>
<circle cx="63.5" cy="119.4" r=".46"/>
<circle cx="63.5" cy="124.5" r=".46"/>
<circle cx="63.5" cy="129.5" r=".46"/>
<circle cx="40.6" cy="137.2" r=".46"/>
<circle cx="91.4" cy="132.1" r=".46"/>
<circle cx="111.8" cy="157.5" r=".46"/>
<circle cx="91.4" cy="157.5" r=".46"/>
<circle cx="111.8" cy="132.1" r=".46"/>
<circle cx="45.7" cy="160" r=".46"/>
<circle cx="63.5" cy="149.9" r=".46"/>
<circle cx="63.5" cy="154.9" r=".46"/>
<circle cx="63.5" cy="160" r=".46"/>
<circle cx="149.9" cy="139.7" r=".46"/>
<circle cx="160" cy="139.7" r=".46"/>
<circle cx="160" cy="151.1" r=".46"/>
<circle cx="188" cy="121.9" r=".46"/>
<circle cx="188" cy="151.1" r=".46"/>
<circle cx="198.1" cy="154.9" r=".46"/>
<circle cx="208.3" cy="154.9" r=".46"/>
<circle cx="38.1" cy="221" r=".46"/>
<circle cx="40.6" cy="238.8" r=".46"/>
<circle cx="66" cy="223.5" r=".46"/>
<circle cx="116.8" cy="238.8" r=".46"/>
<circle cx="83.8" cy="226.1" r=".46"/>
<circle cx="88.9" cy="226.1" r=".46"/>
<circle cx="114.3" cy="221" r=".46"/>
<circle cx="160" cy="226.1" r=".46"/>
<circle cx="165.1" cy="226.1" r=".46"/>
<circle cx="142.2" cy="223.5" r=".46"/>
<circle cx="213.4" cy="228.6" r=".46"/>
<circle cx="186.7" cy="236.2" r=".46"/>
<circle cx="186.7" cy="226.1" r=".46"/>
</g>
<g font-size="2" fill="#0000c2">
<text x="16.4" y="21.7">Power input</text>
<text x="130.7" y="21.7">Noise source, LEVEL, WHITE buffer</text>
<text x="331.4" y="21.7">Outputs</text>
<text x="16.4" y="105.5">COLOR control: summing + exponential converter</text>
<text x="234.9" y="105.5">LED: flickering noise</text>
<text x="16.4" y="197">COLOR filter: two OTA low-pass poles + difference</text>
<text x="239.9" y="197">Decoupling (2 x 100n per IC, place close)</text>
</g>
<text font-size="2" fill="#840000" x="301" y="277.8">Title: A7 Noise Generator</text>
<g font-size="1.5" fill="#0000c2">
<text x="335.2" y="81.3">1k series resistors protect the outputs</text>
<text x="134.6" y="88.9">Q4 base-emitter junction in avalanche breakdown (about 8 V)</text>
<text x="134.6" y="85.1">U1A x 23 (AC), U1B x -1 ... -11;</text>
<text x="176.4" y="85.1">RV3 trim: WN about +-5 V;</text>
<text x="210.6" y="85.1">RV2 LEVEL sets both outputs</text>
<text x="20.3" y="91.6">Eurorack 2x5 pin header (no shroud, 4 HP), pin 1 = -12 V;</text>
<text x="20.3" y="94">Schottky reverse protection, 10R + 10u filter</text>
<text x="200.6" y="167.7">Q3B unused</text>
<text x="238.7" y="162.7">WN band-pass around 1.6 Hz: 10u / 10k high-pass,</text>
<text x="238.7" y="165.1">1M || 100n low-pass, gain -100 (independent of LEVEL)</text>
<text x="238.7" y="168.9">LED flickers randomly red / green</text>
<text x="55.8" y="185.4">Q2 / Q3 matched pairs;</text>
<text x="55.8" y="181.6">Vc = COLOR + CV COL;</text>
<text x="85.3" y="181.6">V1 = -1.82 Vc - 4.5 V (pole 1),</text>
<text x="86" y="185.4">Q2A reference in loop U3C, I_ref = 12 V / 560k = 21 uA</text>
<text x="126.3" y="181.6">V2 = 4.5 V - 1.47 Vc (pole 2);</text>
<text x="165.5" y="181.6">base dividers 100k / 2k</text>
<text x="243.8" y="233.7">U2 (LM13700): unused diode-bias pins 2 and 15 open</text>
<text x="20.3" y="259.1">Each pole: 47k / 150 input divider, 330p C0G, Darlington buffer, 10k pull-down (as A5);</text>
<text x="20.3" y="262.9">COLOR = pole 1 - pole 2:</text>
<text x="53.6" y="262.9">left darker (fc1 falls), centre white, right brighter (fc2 rises)</text>
<text x="126.8" y="259.1">fc1 20 Hz ... 20 kHz, fc2 &lt; 20 Hz ... 5 kHz</text>
</g>
<g font-size="1.5" fill="#840000">
<text x="300.9" y="262.1">WHITE + COLOR (dark - white - bright, CV), LEVEL for both outputs, flickering noise LED</text>
<text x="300.9" y="265.1">4 HP Eurorack, PCB 18.7 x 100 mm, 2 layers</text>
<text x="301" y="268.1">graeSynth</text>
<text x="300.9" y="273.8">File: A7_Kit_Gesamt.kicad_sch</text>
<text x="300.9" y="271.1">Sheet: /</text>
<text x="300.9" y="281.2">Size: A3</text>
<text x="322.9" y="281.2">Date: 2026-11-20</text>
<text x="386" y="281.2">Rev: 1.1</text>
<text x="300.9" y="284">KiCad E.D.A. 10.0.8</text>
<text x="385.9" y="284">Id: 1/1</text>
</g>
<g font-size="1.3" fill="#840000">
<text x="35" y="12">1</text>
<text x="85" y="12">2</text>
<text x="135" y="12">3</text>
<text x="185" y="12">4</text>
<text x="235" y="12">5</text>
<text x="285" y="12">6</text>
<text x="335" y="12">7</text>
<text x="385" y="12">8</text>
<text x="10.3" y="36">A</text>
<text x="408.3" y="36">A</text>
<text x="10.2" y="86">B</text>
<text x="408.2" y="86">B</text>
<text x="10.2" y="136">C</text>
<text x="408.2" y="136">C</text>
<text x="10.2" y="186">D</text>
<text x="408.2" y="186">D</text>
<text x="77.3" y="220.7">V+</text>
<text x="153.5" y="220.7">V+</text>
<text x="10.3" y="236">E</text>
<text x="408.3" y="236">E</text>
<text x="10.3" y="286">F</text>
<text x="35" y="287">1</text>
<text x="85" y="287">2</text>
<text x="135" y="287">3</text>
<text x="185" y="287">4</text>
<text x="235" y="287">5</text>
<text x="285" y="287">6</text>
<text x="335" y="287">7</text>
<text x="385" y="287">8</text>
<text x="408.3" y="286">F</text>
</g>
<g font-size="1.3" fill="#006464">
<text x="139.6" y="30.2">+12V</text>
<text x="165" y="31.4">R8</text>
<text x="179" y="31.4">R7</text>
<text x="216.5" y="31.4">R10</text>
<text x="62.1" y="37.8">D2</text>
<text x="79.9" y="39.1">R4</text>
<text x="84.1" y="36.5">PWR_FLAG</text>
<text x="144.8" y="40.3">R5</text>
<text x="158.7" y="36.5">C10</text>
<text x="158.7" y="39.1">10u</text>
<text x="165.1" y="36.5">1k</text>
<text x="178.5" y="36.5">22k</text>
<text x="216.6" y="36.5">10k</text>
<text x="223.7" y="39.1">100k ABGLEICH</text>
<text x="229.2" y="36.5">RV3</text>
<text x="353.6" y="41.6">R11</text>
<text x="59.6" y="45.4">B5819W</text>
<text x="79.9" y="44.1">10</text>
<text x="100.3" y="48">C2</text>
<text x="106.6" y="46.7">-12V</text>
<text x="144.8" y="42.9">100k</text>
<text x="178.4" y="46.7">U1A</text>
<text x="354.4" y="46.7">1k</text>
<text x="374.3" y="42.7" transform="rotate(-90 374.3 42.7)">GND</text>
<text x="391.1" y="42.9">J2</text>
<text x="391.1" y="45.4">WHITE</text>
<text x="30.5" y="49.2">J4</text>
<text x="48.5" y="49.2">PWR_FLAG</text>
<text x="100.3" y="50.5">10u 25V</text>
<text x="151" y="53">C9</text>
<text x="152.9" y="49.2">GND</text>
<text x="175.4" y="51.8">-</text>
<text x="193.6" y="50.5">C11</text>
<text x="206.9" y="51.8">R9</text>
<text x="218.9" y="49.2">U1B</text>
<text x="56.4" y="59.4">GND</text>
<text x="175.4" y="56.8">+</text>
<text x="194.3" y="58.1">1u</text>
<text x="206.4" y="56.8">10k</text>
<text x="216" y="59.4">+</text>
<text x="216" y="54.3">-</text>
<text x="264.3" y="59.4">-</text>
<text x="267.2" y="54.3">U1C</text>
<text x="94.5" y="60.7">GND</text>
<text x="151.1" y="60.7">1u</text>
<text x="165.1" y="63.2">R6</text>
<text x="165.1" y="65.7">100k</text>
<text x="177.4" y="61.9">TL074</text>
<text x="218" y="64.5">TL074</text>
<text x="228.7" y="65.7">B10k LEVEL</text>
<text x="236.2" y="63.2">RV2</text>
<text x="264.3" y="64.5">+</text>
<text x="62.1" y="68.3">D1</text>
<text x="79.9" y="69.5">R3</text>
<text x="84.1" y="67">PWR_FLAG</text>
<text x="106.6" y="67">+12V</text>
<text x="208.8" y="69.5">GND</text>
<text x="266.3" y="69.5">TL074</text>
<text x="353.6" y="69.5">R43</text>
<text x="374.3" y="70.6" transform="rotate(-90 374.3 70.6)">GND</text>
<text x="391.1" y="70.8">J3</text>
<text x="20.8" y="72.1">GND</text>
<text x="59.6" y="75.9">B5819W</text>
<text x="79.9" y="74.6">10</text>
<text x="130" y="77.2">GND</text>
<text x="138.4" y="75.9">Q4</text>
<text x="160.5" y="75.9">GND</text>
<text x="354.4" y="74.6">1k</text>
<text x="391.1" y="73.4">COLOR</text>
<text x="25.4" y="78.4">Eurorack Power 2x5</text>
<text x="100.3" y="78.4">C1</text>
<text x="100.3" y="81">10u 25V</text>
<text x="138.4" y="78.4">MMBT3904 (Rauschquelle)</text>
<text x="246.9" y="78.4">GND</text>
<text x="94.5" y="91.1">GND</text>
<text x="46.9" y="112.7">+12V</text>
<text x="79.3" y="112.7">R15</text>
<text x="280" y="111.5">C14</text>
<text x="27.8" y="115.3">+12V</text>
<text x="53.9" y="117.8">R14</text>
<text x="78.8" y="117.8">182k</text>
<text x="279.4" y="119.1">100n</text>
<text x="33" y="125.4">R1</text>
<text x="53.4" y="122.9">487k</text>
<text x="79.3" y="125.4">U3A</text>
<text x="195.7" y="125.4">560k</text>
<text x="196.1" y="120.3">R25</text>
<text x="280" y="121.6">R27</text>
<text x="33" y="128">6.8k</text>
<text x="53.4" y="130.5">100k</text>
<text x="53.9" y="128">R12</text>
<text x="76.3" y="130.5">-</text>
<text x="99.6" y="130.5">R20</text>
<text x="110.3" y="129.2">BCM857BS</text>
<text x="116.6" y="126.7">Q2B</text>
<text x="151.1" y="126.7">Q3A</text>
<text x="151.1" y="129.2">BCM857BS</text>
<text x="176.5" y="126.7">Q2A</text>
<text x="176.5" y="129.2">BCM857BS</text>
<text x="201.8" y="130.5">-12V</text>
<text x="249.5" y="131.8">C13</text>
<text x="280.5" y="129.2">1M</text>
<text x="53.9" y="133">R13</text>
<text x="76.3" y="135.6">+</text>
<text x="99.1" y="135.6">100k</text>
<text x="262.2" y="133">R26</text>
<text x="277" y="135.6">-</text>
<text x="297.7" y="135.6">R28</text>
<text x="53.4" y="138.1">100k</text>
<text x="69.1" y="143.2">GND</text>
<text x="78.3" y="140.7">TL074</text>
<text x="79.3" y="143.2">R19</text>
<text x="114.3" y="138.1">R21</text>
<text x="114.3" y="140.7">2k</text>
<text x="162.5" y="143.2">R24</text>
<text x="178.3" y="140.7">GND</text>
<text x="249.5" y="139.4">10u</text>
<text x="262.3" y="138.1">10k</text>
<text x="277" y="140.7">+</text>
<text x="297.6" y="140.7">1.5k</text>
<text x="16.5" y="149.6">RV1</text>
<text x="20.8" y="145.7">GND</text>
<text x="33" y="148.3">R2</text>
<text x="53.9" y="148.3">R16</text>
<text x="78.8" y="148.3">147k</text>
<text x="162.5" y="145.7">2k2</text>
<text x="170.2" y="148.3">100p</text>
<text x="170.7" y="145.7">C12</text>
<text x="215.9" y="147">Q3B</text>
<text x="215.9" y="149.6">BCM857BS</text>
<text x="279" y="148.3">TL074</text>
<text x="279.9" y="145.7">U3D</text>
<text x="320" y="144.5">LED1</text>
<text x="320" y="147">LED rot/gruen 3mm</text>
<text x="16.5" y="152.1">B10k COLOR</text>
<text x="33" y="150.8">6.8k</text>
<text x="53.4" y="153.4">100k</text>
<text x="76.3" y="155.9">-</text>
<text x="99.6" y="155.9">R22</text>
<text x="109.7" y="150.8">GND</text>
<text x="269.7" y="150.8">GND</text>
<text x="27.8" y="161">-12V</text>
<text x="53.9" y="158.4">R17</text>
<text x="76.3" y="161">+</text>
<text x="99.1" y="161">100k</text>
<text x="175.9" y="161">-</text>
<text x="310.4" y="161">GND</text>
<text x="53.4" y="163.5">100k</text>
<text x="53.9" y="166.1">R18</text>
<text x="83.8" y="166.1">U3B</text>
<text x="114.3" y="163.5">R23</text>
<text x="114.3" y="166.1">2k</text>
<text x="175.9" y="166.1">+</text>
<text x="196.1" y="163.5">GND</text>
<text x="17.9" y="173.7">J1</text>
<text x="39.1" y="172.2" transform="rotate(-90 39.1 172.2)">GND</text>
<text x="53.4" y="171.1">383k</text>
<text x="69.1" y="171.1">GND</text>
<text x="83.8" y="168.6">TL074</text>
<text x="169.8" y="173.7">TL074</text>
<text x="170.7" y="171.1">U3C</text>
<text x="180.8" y="173.7">GND</text>
<text x="13.1" y="176.2">CV COL</text>
<text x="46.9" y="176.2">-12V</text>
<text x="109.7" y="176.2">GND</text>
<text x="31" y="186.4">GND</text>
<text x="340.2" y="201.6">+12V</text>
<text x="59" y="209.2">R33</text>
<text x="135.2" y="209.2">R38</text>
<text x="273" y="209.2">C3</text>
<text x="306.1" y="209.2">C5</text>
<text x="339.1" y="209.2">C7</text>
<text x="59.1" y="214.3">47k</text>
<text x="83.6" y="215.6">U2D</text>
<text x="135.3" y="214.3">47k</text>
<text x="159.8" y="215.6">U2B</text>
<text x="198.7" y="214.3">R42</text>
<text x="255" y="213.8" transform="rotate(-90 255 213.8)">V+</text>
<text x="257.8" y="214.1">U1E</text>
<text x="273" y="211.8">100n</text>
<text x="288" y="213.8" transform="rotate(-90 288 213.8)">V+</text>
<text x="290.8" y="214.1">U2E</text>
<text x="306.1" y="211.8">100n</text>
<text x="321" y="213.8" transform="rotate(-90 321 213.8)">V+</text>
<text x="323.8" y="214.1">U3E</text>
<text x="339.1" y="211.8">100n</text>
<text x="45.8" y="221.9">-</text>
<text x="48.8" y="216.9">U2C</text>
<text x="78.9" y="218.1">LM13700</text>
<text x="122" y="221.9">-</text>
<text x="125.1" y="216.9">U2A</text>
<text x="155.1" y="218.1">LM13700</text>
<text x="198.2" y="219.4">100k</text>
<text x="198.6" y="221.9">U1D</text>
<text x="255" y="218.3" transform="rotate(-90 255 218.3)">V-</text>
<text x="257.8" y="216.6">TL074</text>
<text x="260.4" y="220.7">100n</text>
<text x="262.7" y="218.1">C4</text>
<text x="272.3" y="220.7">GND</text>
<text x="288" y="218.3" transform="rotate(-90 288 218.3)">V-</text>
<text x="290.8" y="216.6">LM13700</text>
<text x="293.4" y="220.7">100n</text>
<text x="295.7" y="218.1">C6</text>
<text x="305.3" y="220.7">GND</text>
<text x="321" y="218.3" transform="rotate(-90 321 218.3)">V-</text>
<text x="323.8" y="216.6">TL074</text>
<text x="326.5" y="220.7">100n</text>
<text x="328.8" y="218.1">C8</text>
<text x="338.3" y="220.7">GND</text>
<text x="29.1" y="224.5">R31</text>
<text x="29.2" y="227">150</text>
<text x="45.8" y="227">+</text>
<text x="69.8" y="227">C15</text>
<text x="105.3" y="224.5">R36</text>
<text x="105.4" y="227">150</text>
<text x="122" y="227">+</text>
<text x="146" y="227">C16</text>
<text x="175.8" y="224.5">R41</text>
<text x="195.7" y="227">-</text>
<text x="46.4" y="232.1">LM13700</text>
<text x="69.8" y="229.6">330p</text>
<text x="77.4" y="232.1">R32</text>
<text x="122.6" y="232.1">LM13700</text>
<text x="146" y="229.6">330p</text>
<text x="162.5" y="232.1">R37</text>
<text x="175.3" y="229.6">100k</text>
<text x="195.7" y="232.1">+</text>
<text x="241.2" y="229.6">-12V</text>
<text x="33.5" y="237.2">GND</text>
<text x="64" y="239.7">GND</text>
<text x="77.6" y="234.6">10k</text>
<text x="109.7" y="237.2">GND</text>
<text x="140.2" y="239.7">GND</text>
<text x="162.5" y="234.6">10k</text>
<text x="175.3" y="239.7">100k</text>
<text x="175.8" y="234.6">R39</text>
<text x="189.2" y="239.7">R40</text>
<text x="197.7" y="237.2">TL074</text>
<text x="28.5" y="242.3">R29</text>
<text x="28.6" y="244.8">47k</text>
<text x="43.2" y="242.3">R30</text>
<text x="43.2" y="244.8">150</text>
<text x="81.2" y="244.8">-12V</text>
<text x="104.7" y="242.3">R34</text>
<text x="104.8" y="244.8">47k</text>
<text x="119.4" y="242.3">R35</text>
<text x="119.4" y="244.8">150</text>
<text x="157.4" y="244.8">-12V</text>
<text x="189.2" y="242.3">100k</text>
<text x="38.6" y="255">GND</text>
<text x="114.8" y="255">GND</text>
<text x="184.6" y="252.4">GND</text>
</g>
<g font-size="1.3" fill="#0f0f0f">
<text x="156.2" y="32.9">N1G</text>
<text x="223.5" y="32.9">N2T1</text>
<text x="48.2" y="40.5">-12V_RAW</text>
<text x="68.6" y="40.5">-12V_D</text>
<text x="172.7" y="43.1">N1N</text>
<text x="190.5" y="43.1">N1</text>
<text x="213.3" y="43.1">N2N</text>
<text x="337.4" y="43.1">WB</text>
<text x="360.7" y="43.1">WHITE_J</text>
<text x="199.4" y="53.2">N1C</text>
<text x="143.5" y="55.8">NZ</text>
<text x="165.1" y="55.8">NA</text>
<text x="241.3" y="55.8">WN</text>
<text x="254" y="63.4">LVL</text>
<text x="287" y="60.8">WB</text>
<text x="48.2" y="71">+12V_RAW</text>
<text x="68.6" y="71">+12V_D</text>
<text x="337.6" y="71">CB</text>
<text x="360.7" y="71">COLOR_J</text>
<text x="129.4" y="119.4" transform="rotate(-90 129.4 119.4)">I_LP1</text>
<text x="149.7" y="119.4" transform="rotate(-90 149.7 119.4)">I_LP2</text>
<text x="177.8" y="121.8">NREF</text>
<text x="30.5" y="130.7">COLP</text>
<text x="40.6" y="129.4">COLW</text>
<text x="66" y="129.4">S1N</text>
<text x="92.7" y="132">V1</text>
<text x="114.3" y="132">VB1</text>
<text x="292.1" y="132">FLK</text>
<text x="240.8" y="134.5">WN</text>
<text x="256.5" y="134.5">FLA</text>
<text x="269.2" y="134.5">FLN</text>
<text x="304.8" y="137">LEDF</text>
<text x="30.5" y="143.4">COLN</text>
<text x="152.4" y="139.6">EXPE</text>
<text x="66" y="154.8">S2N</text>
<text x="92.7" y="157.4">V2</text>
<text x="114.3" y="157.4">VB2</text>
<text x="154.8" y="157.4">EXPO</text>
<text x="39.3" y="172.6">CVCOL</text>
<text x="39.3" y="220.9">M1</text>
<text x="88.9" y="218.3">B1</text>
<text x="115.5" y="220.9">M2</text>
<text x="165.1" y="218.3">B2</text>
<text x="186.7" y="220.9">DN</text>
<text x="68.6" y="223.4">C1</text>
<text x="144.8" y="223.4">C2</text>
<text x="40.6" y="231">P1</text>
<text x="116.8" y="231">P2</text>
<text x="186.7" y="233.6">DP</text>
<text x="218.4" y="228.5">CB</text>
<text x="19.5" y="238.6">LVL</text>
<text x="60.8" y="236.4" transform="rotate(-90 60.8 236.4)">I_LP1</text>
<text x="137" y="236.4" transform="rotate(-90 137 236.4)">I_LP2</text>
<text x="166.2" y="236.1">B1</text>
</g>
<g font-size="1.3" fill="#a90000">
<text x="231" y="30.6" transform="rotate(-90 231 30.6)">2</text>
<text x="233.6" y="32.9">3</text>
<text x="381.5" y="40.5">S</text>
<text x="381" y="45.6">TN</text>
<text x="381.7" y="43">T</text>
<text x="29.1" y="50.7">1</text>
<text x="29.1" y="53.2">3</text>
<text x="38" y="50.7">2</text>
<text x="38" y="53.2">4</text>
<text x="173.3" y="50.7">2</text>
<text x="186" y="53.2">1</text>
<text x="213.9" y="53.2">6</text>
<text x="29.1" y="55.7">5</text>
<text x="29.1" y="58.3">7</text>
<text x="38" y="55.7">6</text>
<text x="38" y="58.3">8</text>
<text x="173.3" y="55.7">3</text>
<text x="213.9" y="58.3">5</text>
<text x="226.6" y="55.7">7</text>
<text x="262.2" y="58.3">9</text>
<text x="29.1" y="60.8">9</text>
<text x="37.4" y="60.8">10</text>
<text x="135.2" y="65.9">2</text>
<text x="142.1" y="63" transform="rotate(-90 142.1 63)">1</text>
<text x="243.9" y="63.4">MP</text>
<text x="248.8" y="61.1" transform="rotate(-90 248.8 61.1)">3</text>
<text x="251.4" y="63.4">2</text>
<text x="261.6" y="63.4">10</text>
<text x="274.9" y="60.8">8</text>
<text x="142.1" y="70.6" transform="rotate(-90 142.1 70.6)">3</text>
<text x="248.8" y="67.4" transform="rotate(-90 248.8 67.4)">1</text>
<text x="381.5" y="68.4">S</text>
<text x="381.7" y="71">T</text>
<text x="381" y="73.5">TN</text>
<text x="74.2" y="129.4">2</text>
<text x="86.9" y="131.9">1</text>
<text x="122.5" y="131.9">5</text>
<text x="129.4" y="129" transform="rotate(-90 129.4 129)">3</text>
<text x="142.8" y="131.9">2</text>
<text x="149.7" y="129" transform="rotate(-90 149.7 129)">6</text>
<text x="170" y="129" transform="rotate(-90 170 129)">6</text>
<text x="175.8" y="131.9">2</text>
<text x="25.4" y="137">MP</text>
<text x="30.3" y="134.7" transform="rotate(-90 30.3 134.7)">3</text>
<text x="32.9" y="137">2</text>
<text x="74.2" y="134.5">3</text>
<text x="129.4" y="136.6" transform="rotate(-90 129.4 136.6)">4</text>
<text x="149.7" y="136.6" transform="rotate(-90 149.7 136.6)">1</text>
<text x="170" y="136.6" transform="rotate(-90 170 136.6)">1</text>
<text x="274.3" y="134.5">13</text>
<text x="287" y="137">14</text>
<text x="30.3" y="141.1" transform="rotate(-90 30.3 141.1)">1</text>
<text x="274.3" y="139.6">12</text>
<text x="312.3" y="139.4" transform="rotate(-90 312.3 139.4)">2</text>
<text x="201.2" y="147.2">5</text>
<text x="208.1" y="144.2" transform="rotate(-90 208.1 144.2)">3</text>
<text x="74.2" y="154.8">6</text>
<text x="208.1" y="151.9" transform="rotate(-90 208.1 151.9)">4</text>
<text x="312.3" y="151.2" transform="rotate(-90 312.3 151.2)">1</text>
<text x="74.2" y="159.9">5</text>
<text x="86.9" y="157.3">7</text>
<text x="178.3" y="159.9">9</text>
<text x="165.6" y="162.4">8</text>
<text x="177.7" y="165">10</text>
<text x="28.5" y="170">S</text>
<text x="28.6" y="172.6">T</text>
<text x="27.9" y="175.1">TN</text>
<text x="253.9" y="209.6" transform="rotate(-90 253.9 209.6)">4</text>
<text x="319.9" y="209.6" transform="rotate(-90 319.9 209.6)">4</text>
<text x="286.9" y="210.3" transform="rotate(-90 286.9 210.3)">11</text>
<text x="43.7" y="220.8">4</text>
<text x="119.3" y="220.8">13</text>
<text x="253.9" y="221.7" transform="rotate(-90 253.9 221.7)">11</text>
<text x="286.9" y="221.1" transform="rotate(-90 286.9 221.1)">6</text>
<text x="319.9" y="221.7" transform="rotate(-90 319.9 221.7)">11</text>
<text x="43.7" y="223.4">2</text>
<text x="43.7" y="225.9">3</text>
<text x="56.4" y="225.9">1</text>
<text x="56.4" y="223.4">5</text>
<text x="74.8" y="223.4">7</text>
<text x="81.2" y="225.9">8</text>
<text x="119.3" y="225.9">14</text>
<text x="119.3" y="223.4">15</text>
<text x="132" y="223.4">12</text>
<text x="132" y="225.9">16</text>
<text x="150.4" y="223.4">10</text>
<text x="157.4" y="225.9">9</text>
<text x="193" y="225.9">13</text>
<text x="193" y="231">12</text>
<text x="205.7" y="228.5">14</text>
</g>
<g font-size=".5" fill="#006464">
<text x="45.9" y="223.9">DIODE_BIAS</text>
<text x="122.1" y="223.9">DIODE_BIAS</text>
</g>
<g font-size=".4" fill="#840000">
<text x="247.6" y="64.8" transform="rotate(-90 247.6 64.8)">Mounting</text>
<text x="29.1" y="138.5" transform="rotate(-90 29.1 138.5)">Mounting</text>
</g>
</svg>
